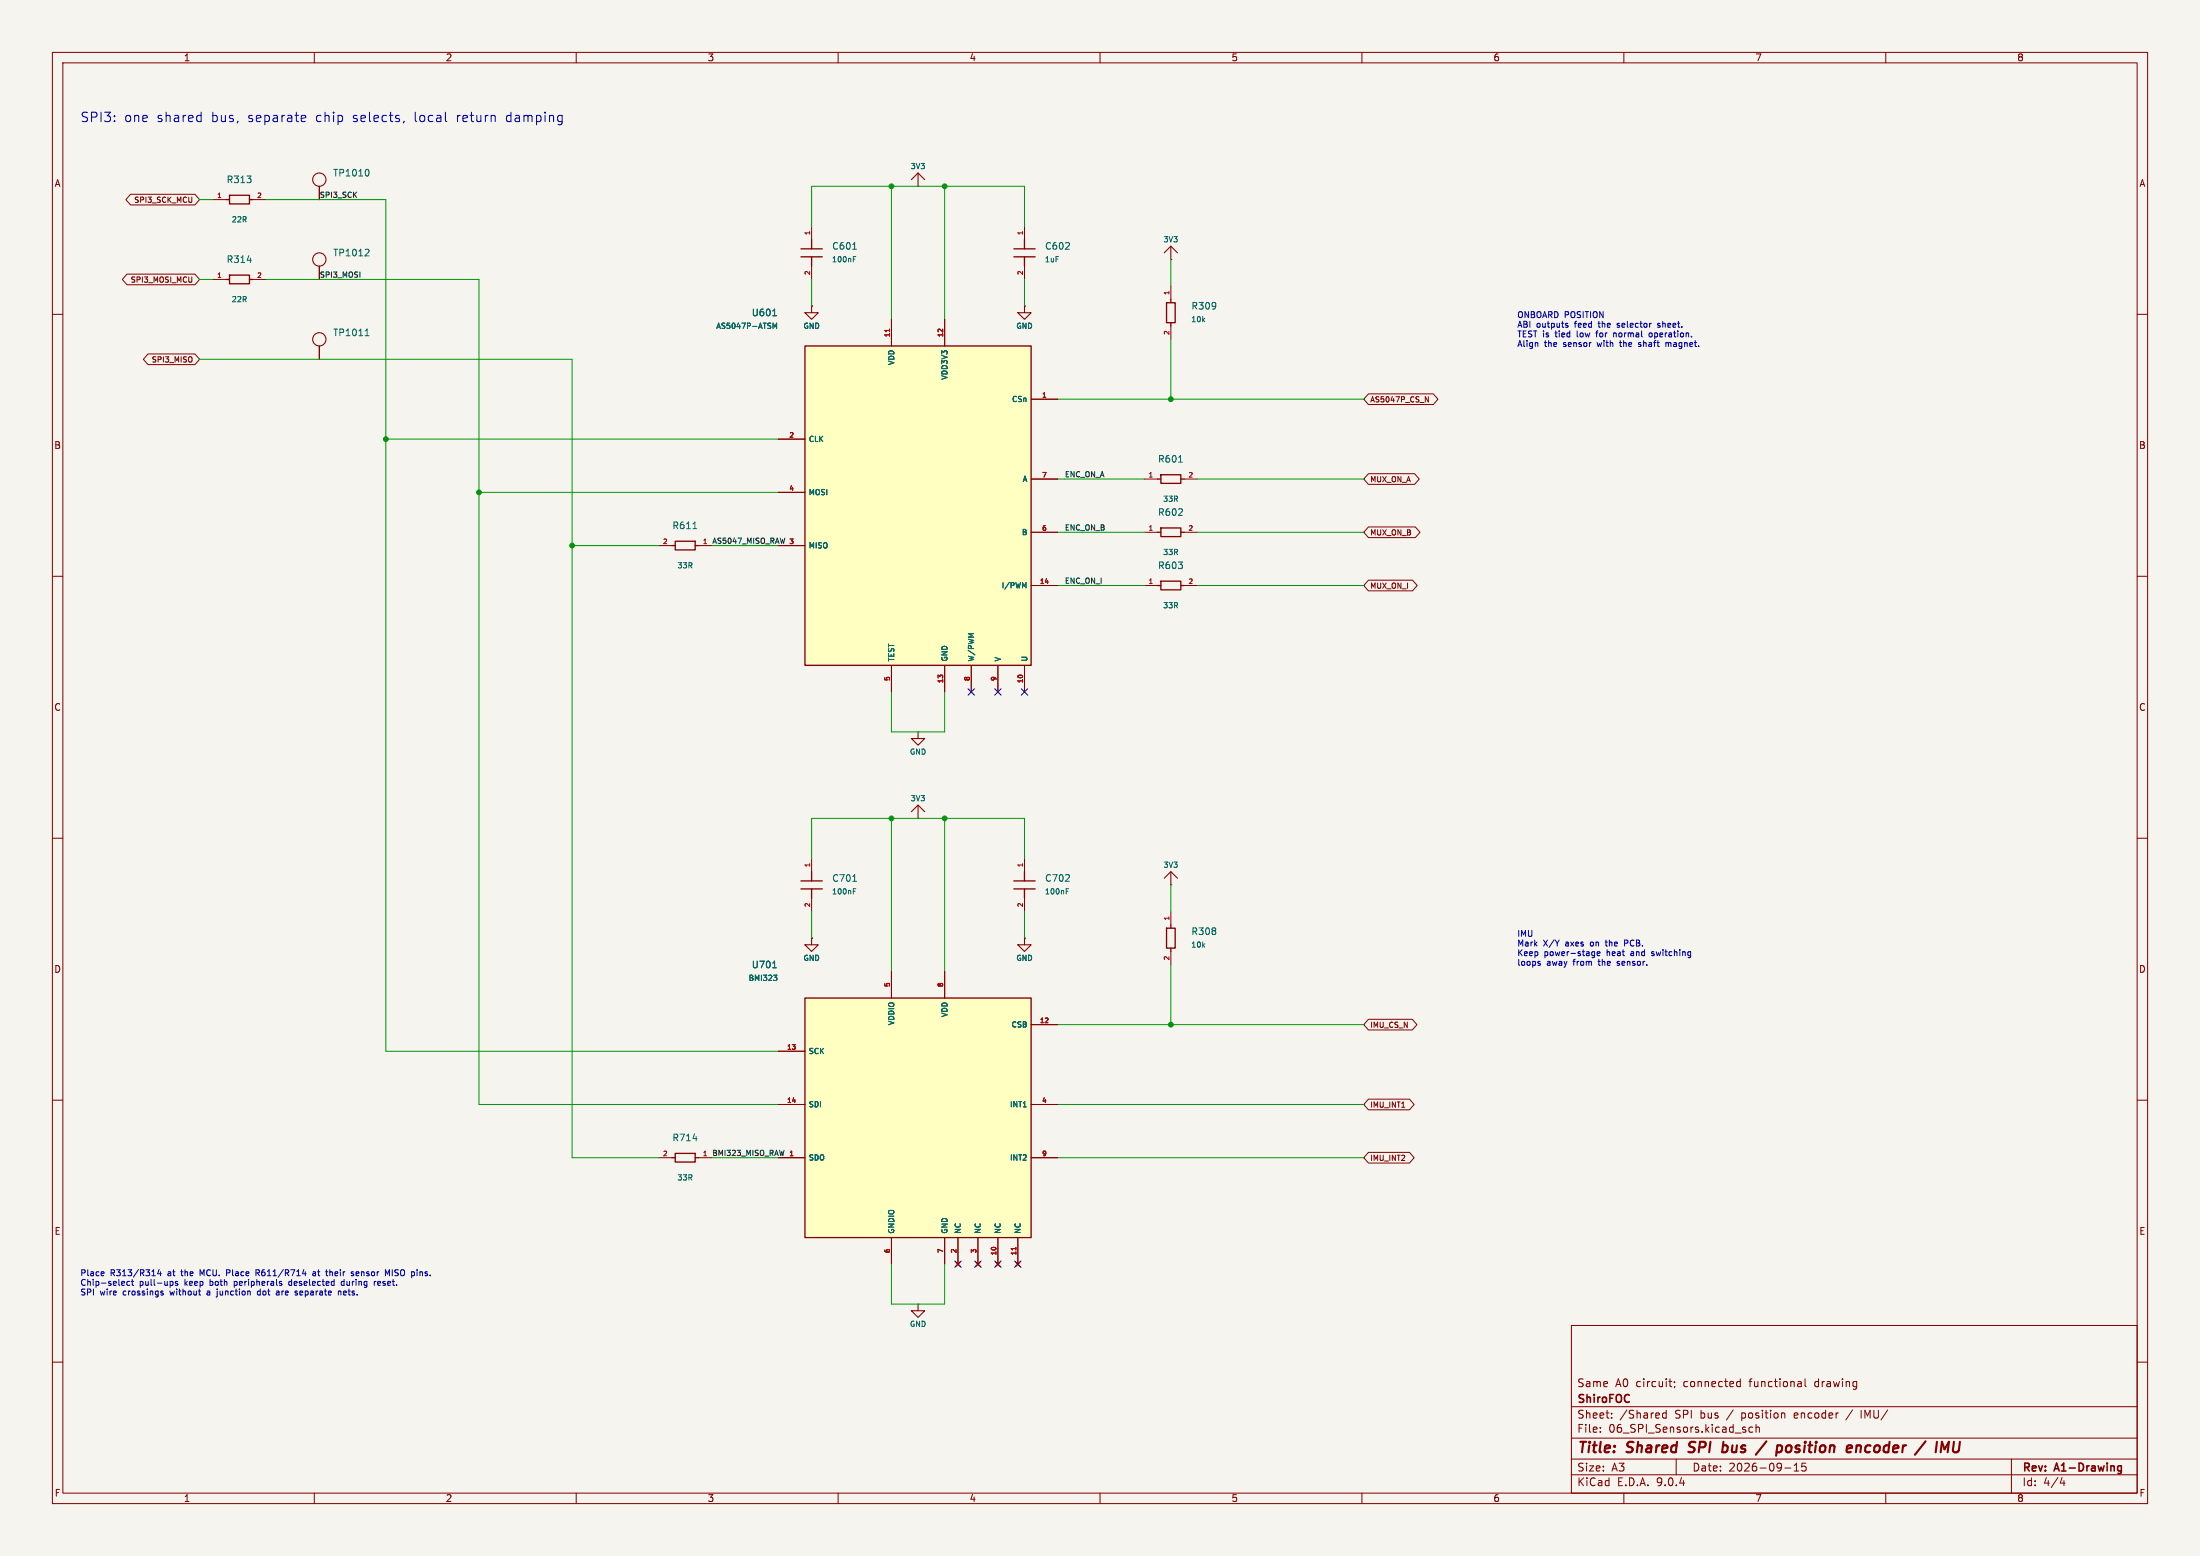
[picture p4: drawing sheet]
<svg xmlns="http://www.w3.org/2000/svg" width="420mm" height="297mm" viewBox="0 0 420 297" stroke-linecap="round" stroke-linejoin="round" font-family="sans-serif">
<path d="M0 0h420v297h-420z" fill="#f5f4ef" stroke="#f5f4ef" stroke-width=".19"/>
<g fill="none" stroke="#840000" stroke-width=".19">
<path d="M10 10h400v277h-400zM12 12h396v273h-396zM60 10v2M110 10v2M160 10v2M210 10v2M260 10v2M310 10v2M360 10v2M154.9 43.2v2.5M154.9 50.8v2.5M195.6 58.4h.1"/>
<path d="M10 60h2M408 60h2M218.4 91.4h2.6M226.1 91.4h2.5M10 110h2M218.4 101.6h2.6M218.4 111.8h2.6M226.1 101.6h2.5M226.1 111.8h2.5M408 110h2M10 160h2M408 160h2"/>
<path d="M154.9 179.1h.1M154.9 163.8v2.6M154.9 171.5v2.5M195.6 179.1h.1M195.6 163.8v2.6M195.6 171.5v2.5M223.5 168.9h.1M223.5 174v2.5M223.5 181.6v2.6M10 210h2M408 210h2M175.3 248.9h.1"/>
<path d="M300 253h108v32h-108zM10 260h2M300 278.5h108M300 274.5h108M300 268.5h108M305.5 273.2v.2M305.5 272.5v.1M307.7 270.5v.2M307.7 269.8v.1M318.1 269.2v1.5M318.1 269.8l-.4-.1-.3 .3 .1 .6h.6M318.6 263.7h.6"/>
<path d="M318.9 264.6l.3 .1M319.7 263.8v.1M319.7 264.6l-.1 .3M320 278.5v3M331.7 263.8h.5M331.7 264.6h.5M332.2 263.2v1.5M333.1 272.9l.2 .2-.2 .3M333.1 272.4l.1 .1M334.6 272.5l-.4-.1-.3 .3 .1 .6h.6M335.2 272.5l.2-.1 .4 .1 .1 .9M335.2 271.9v1.5"/>
<path d="M340.5 269.7l.2 .2v.8M342.5 279.7l.4-.4v1.5M343.7 263.7l.2 .2v.8M343.9 264.6l-.2 .1M343.9 264l-.2 .1M344 279.3l-.1 .7 .3-.1h.5l.1 .6-.3 .3-.6-.2M344.6 263.2v1.3l.2 .2M353.7 269.1l-1.3 1.9M355.3 269.2v1.5M384 278.5v6.5M408 260h2M60 285v2"/>
<path d="M110 285v2M160 285v2M210 285v2M260 285v2M300 281.5h108M310 285v2M340.7 280.2h1.2M342.5 280.8h.9M360 285v2M393.7 282l-.4 1.1h.9M394 282.6v1"/>
</g>
<path d="M404.5 279.8l.5 .1M405 279.8v1.2l-.2 .2-.3 .1M405 280.7l-.5 .1" fill="none" stroke="#840000" stroke-width=".3"/>
<path d="M322.3 277.1l.3 .1M322.6 275.4l-.1 .6M328.9 276h.8M329 275.2l-.2 2M329.6 277l-.3 .2h-.3M337.2 275.1l-2 2.6M341.7 275.9a.62 .62 0 0 0-.7 .4v.7l.5 .2M354.4 276.1a.49 .49 0 0 1 .9 .1l-.2 1M354.5 275.9l-.2 1.3M369.8 275.2l-.3 2M374.2 275.2l-.2 1.6a.66 .66 0 0 1-1 .3" fill="none" stroke="#840000" stroke-width=".4"/>
<path d="M194.3 59.7h2.5l-1.2 1.3zM195.6 58.4v1.3M154.9 179.1v1.2M195.6 179.1v1.2M222.2 167.6l1.3-1.2 1.3 1.2M223.5 166.4v2.5M153.7 180.3h2.5l-1.3 1.3zM194.3 180.3h2.5l-1.2 1.3zM174 250.2h2.5l-1.2 1.3zM175.3 248.9v1.3" fill="none" stroke="#840000" stroke-width=".2"/>
<g fill="none" stroke="#840000" stroke-width=".25">
<path d="M152.9 47.5h4.1M152.9 49h4.1M154.9 45.7v1.8M154.9 49v1.8M221 91.4h.6M221.6 90.6h3.8v1.7h-3.8zM225.4 91.4h.7M221 101.6h.6M221 111.8h.6M221.6 100.8h3.8v1.6h-3.8zM221.6 110.9h3.8v1.7h-3.8zM225.4 101.6h.7"/>
<path d="M225.4 111.8h.7M152.9 168.1h4.1M152.9 169.7h4.1M154.9 166.4v1.7M154.9 169.7v1.8M193.5 168.1h4.1M193.5 169.7h4.1M195.6 166.4v1.7M195.6 169.7v1.8M222.7 177.2h1.6v3.8h-1.6zM223.5 176.5v.7M223.5 181v.6"/>
</g>
<path d="M162.8 47.6h.7M162.9 49.5h.3M162.9 49h.5M225 88.2h.7M162.8 168.2h.7M162.9 170.1h.3M162.9 169.6h.5M203.5 170.1h.4M203.5 169.6h.5" fill="none" stroke="#006464" stroke-width=".19"/>
<path d="M153.7 190.5h43.1v45.7h-43.1z" fill="#ffffc2"/>
<g fill="none" stroke="#840000" stroke-width=".25">
<path d="M43.2 38.1h.6M43.8 37.3h3.8v1.6h-3.8zM47.6 38.1h.7M61 35.6v2.5M43.2 53.3h.6M43.8 52.5h3.8v1.7h-3.8zM47.6 53.3h.7M61 66v2.6M128.3 104.1h.6M128.9 103.3h3.8v1.7h-3.8zM132.7 104.1h.6M153.7 190.5h43.1v45.7h-43.1z"/>
<path d="M128.3 221h.6M128.9 220.2h3.8v1.6h-3.8zM132.7 221h.6"/>
</g>
<g fill="none" stroke="#840000" stroke-width=".19">
<path d="M40.6 38.1h2.6M48.3 38.1h2.5M175.3 35.6h.1M40.6 53.3h2.6M48.3 53.3h2.5M154.9 58.4h.1M125.7 104.1h2.6M133.3 104.1h2.6M175.3 156.2h.1M170.2 185.4v5.1M180.3 185.4v5.1M196.8 195.6h5.1"/>
<path d="M148.6 200.7h5.1M148.6 210.8h5.1M196.8 210.8h5.1M125.7 221h2.6M133.3 221h2.6M148.6 221h5.1M170.2 236.2v5.1M180.3 236.2v5.1M182.9 236.2v5.1M186.7 236.2v5.1M190.5 236.2v5.1M194.3 236.2v5.1"/>
<path d="M196.8 221h5.1M182.5 240.9l.8 .8M183.3 240.9l-.8 .8M186.3 240.9l.8 .8M187.1 240.9l-.8 .8M190.1 240.9l.8 .8M190.9 240.9l-.8 .8M193.9 240.9l.8 .8M194.7 240.9l-.8 .8"/>
</g>
<path d="M193.9 238.1v.5" fill="none" stroke="#a90000" stroke-width=".19"/>
<path d="M70.1 32.3a.79 .79 0 0 1 0 1.3M47.2 49.7h.8M69.7 64.1h.7M70 63l.1-.2v1.3M132.3 100.9h.7M147.5 184.7h.7M147.7 186.1h.6l-.3 .4M148.1 186.5l.2 .2v.3l-.2 .2M132.3 217.3h.8" fill="none" stroke="#006464" stroke-width=".19"/>
<g fill="none" stroke="#840000" stroke-width=".2">
<path d="M174 34.3l1.3-1.3 1.2 1.3M175.3 33v2.6M153.7 59.7h2.5l-1.3 1.3zM154.9 58.4v1.3M174 154.9l1.3-1.2 1.2 1.2M175.3 153.7v2.5"/>
<circle cx="61" cy="34.3" r="1.27"/>
<circle cx="61" cy="64.8" r="1.27"/>
</g>
<path d="M153.7 66h43.1v61h-43.1z" fill="#ffffc2"/>
<path d="M61 50.8v2.5M193.5 47.5h4.1M193.5 49h4.1M195.6 45.7v1.8M195.6 49v1.8M222.7 57.8h1.6v3.8h-1.6zM223.5 57.2v.6M153.7 66h43.1v61h-43.1zM223.5 61.6v.6" fill="none" stroke="#840000" stroke-width=".25"/>
<g fill="none" stroke="#840000" stroke-width=".19">
<path d="M24.9 37.1h12.3l.9 1-.9 1h-12.3l-.9-1zM24.2 52.3h13l.9 1-.9 1.1h-13l-.8-1.1zM154.9 58.4h.1M195.6 58.4h.1M195.6 43.2v2.5M195.6 50.8v2.5M223.5 49.5h.1M223.5 54.6v2.6M28.3 67.6h8.9l.9 1-.9 1h-8.9l-.9-1zM170.2 61v5M180.3 61v5M196.8 76.2h5.1"/>
<path d="M223.5 62.2v2.6M261.2 75.2h12.4l.9 1-.9 1h-12.4l-.9-1zM272.1 75.7l.6 1v-1M148.6 83.8h5.1M148.6 94h5.1M196.8 91.4h5.1M261.2 90.4h8.8l.9 1-.9 1.1h-8.8l-.9-1.1zM148.6 104.1h5.1M196.8 101.6h5.1M196.8 111.8h5.1M261.2 100.6h9l.9 1-.9 1h-9l-.9-1zM261.2 110.7h8.5l.8 1.1-.8 1h-8.5l-.9-1z"/>
<path d="M170.2 127v5.1M175.3 139.7h.1M180.3 127v5.1M185.4 127v5.1M190.5 127v5.1M195.6 127v5.1M154.9 179.1h.1M195.6 179.1h.1M170.2 185.4v5.1M180.3 185.4v5.1M196.8 195.6h5.1M261.2 194.6h8.4l.9 1-.9 1h-8.4l-.9-1z"/>
<path d="M148.6 200.7h5.1M148.6 210.8h5.1M196.8 210.8h5.1M261.2 220h7.9l.9 1-.9 1h-7.9l-.9-1zM261.2 209.8h7.9l.9 1-.9 1h-7.9l-.9-1zM267.6 211.4h.6M148.6 221h5.1M170.2 236.2v5.1M180.3 236.2v5.1M182.9 236.2v5.1M186.7 236.2v5.1M190.5 236.2v5.1"/>
<path d="M194.3 236.2v5.1M196.8 221h5.1M182.5 240.9l.8 .8M183.3 240.9l-.8 .8M186.3 240.9l.8 .8M187.1 240.9l-.8 .8M190.1 240.9l.8 .8M190.9 240.9l-.8 .8M193.9 240.9l.8 .8M194.7 240.9l-.8 .8"/>
</g>
<path d="M169.8 62.8v.5M193.9 238.1v.5" fill="none" stroke="#a90000" stroke-width=".19"/>
<path d="M70.2 47.6l.2 .2v.3l-.7 .7h.7M147.5 60.3h.7M147.6 62.7v-1l.3 .7 .4-.7v1M195.5 111.9l.4-.7v1M147.5 184.7h.7M147.7 186.1h.6l-.3 .4M148.1 186.5l.2 .2v.3l-.2 .2" fill="none" stroke="#006464" stroke-width=".19"/>
<g fill="none" stroke="#840000" stroke-width=".2">
<path d="M222.2 48.3l1.3-1.3 1.3 1.3M223.5 47v2.5M175.3 139.7v1.3M174 141h2.5l-1.2 1.2z"/>
<circle cx="61" cy="49.5" r="1.27"/>
</g>
<g fill="none" stroke="#009600" stroke-width=".19">
<path d="M38.1 38.1h2.5M50.8 38.1h22.9v162.6h74.9M170.2 35.6v25.4M180.3 35.6v25.4M38.1 53.3h2.5M50.8 53.3h40.6v157.5h57.2M154.9 43.2v-7.6h40.7v7.6M154.9 53.3v5.1M195.6 53.3v5.1M223.5 49.5v5.1M38.1 68.6h71.1v152.4h16.5M201.9 76.2h58.4"/>
<path d="M223.5 64.8v11.4M73.7 83.8h74.9M91.4 94h57.2M201.9 91.4h16.5M228.6 91.4h31.7M109.2 104.1h16.5M135.9 104.1h12.7M201.9 111.8h16.5M201.9 101.6h16.5M228.6 111.8h31.7M228.6 101.6h31.7M170.2 132.1v7.6h10.1v-7.6"/>
<path d="M170.2 156.2v29.2M180.3 156.2v29.2M154.9 163.8v-7.6h40.7v7.6M154.9 174v5.1M195.6 174v5.1M223.5 168.9v5.1M201.9 195.6h58.4M223.5 184.2v11.4M201.9 210.8h58.4M135.9 221h12.7M201.9 221h58.4M170.2 241.3v7.6h10.1v-7.6"/>
</g>
<g fill="none" stroke="#000084" stroke-width=".19">
<path d="M184.8 131.5l1.2 1.2M186 131.5l-1.2 1.2M189.9 131.5l1.2 1.2M191.1 131.5l-1.2 1.2M195 131.5l1.2 1.2M196.2 131.5l-1.2 1.2M182.3 240.7l1.2 1.2M183.5 240.7l-1.2 1.2M186.1 240.7l1.2 1.2M187.3 240.7l-1.2 1.2M189.9 240.7l1.2 1.2M191.1 240.7l-1.2 1.2"/>
<path d="M193.7 240.7l1.2 1.2M194.9 240.7l-1.2 1.2"/>
</g>
<g fill="none" stroke="#0000c2" stroke-width=".19">
<path d="M38.2 22l.2 .1M38.4 21.4v1.8M38.4 23.1l-.2 .1M57.8 22l.5 .1 .1 .3-.9 .2M58.3 23.1l-.5 .1M77.1 23.1l-.1 .4M293.5 65.4l.1 .7M299 62.1h.3v.2l-.3 .2M299 61.7l.3 .1M304.6 63.5h.5M304.8 63.2v1.1M308.1 63.5v.8"/>
<path d="M308.4 63.5l-.3 .2M308.7 62.4l.1 .1M308.9 61.7l-.2 .2 .2 .2M309.1 65.4h.5M309.3 65l.1 1.1M312.8 66.1h.3M313.1 65.4l-.3 .2v.1l.3 .1M315.4 63.8l-.2-.3-.4 .3 .1 .5h.3l.2-.2M316.4 62.4l.4 .1M316.8 61.7l-.4 .2 .1 .1 .3 .1M318 65.4v.7M318.5 65.6v.5"/>
<path d="M306.4 179.8h.5M306.6 179.4v1.1M310.6 179.4h-.5v1.2M293.7 183.9h.3l.1 .2-.4 .2M293.7 183.5l.3 .1M304 182.4h.4M304 181.7h.4M304.4 181.7v.9l-.4 .2M304.9 182l.5-.1v-.2h-.3l-.2 .1 .1 .6h.4M308.7 184.2l.1 .1M308.9 183.5l-.2 .2 .2 .2M310.1 180h.5"/>
<path d="M315.3 182.4h.1M315.5 181.7l-.2 .1 .2 .2M19.7 242.7l.2 .3-.6 .1M19.8 243.5h-.1M23.7 244.6l.1 .3-.6 .1M24.8 244.6h-.4l-.2 .2 .1 .5h.5M25.1 244.6h.4M25.2 244.2v1l.3 .1M29 243.5h.7M30.4 242.3l-.3 .8h.7M30.6 242.7v.8M30.9 246.8l.2 .1 .1 .1-.4 .2"/>
<path d="M32.6 244.6h.2l.2 .2v.4l-.4 .1M33.9 244.6h-.3l-.1 .2v.1l.4 .1v.3h-.4M38.6 243.2l-.4-.8v1.1M39.7 246.4l-.1 .1M39.7 246.8l-.2 .1 .2 .3M43.3 243h.4M43.7 242.4h-.4v1.1M44.7 244.6v1.1M44.7 245.3h.1M44.8 244.6h-.1M49.1 246.6l.1 .5h.5M49.1 243l.4 .5"/>
<path d="M49.5 242.5l-.6-.1v1.1M49.5 242.9l-.6 .1M49.7 246v1.2M53.3 247.1l-.4 .1M53.3 246.6v.6M53.3 246.7l-.4 .1M53.5 245h.3v.2l-.4 .1M53.5 244.6h.3M55.6 244.6h-.4l-.1 .2 .1 .4 .4 .1M56.8 246.9v.2M57.4 246.4l-.2 .2v.4l.2 .2M57.7 243.1h.7"/>
<path d="M57.8 246.7l-.6 .1M59.8 242.8h.4v.7M60.2 243l-.5 .2 .2 .3h.3M63 242.4v1.1M63.3 242.7l-.3 .2M64.6 246.4v.8M64.6 246.5h.4l.1 .7M65.7 244.6h-.3l-.3 .2 .2 .5h.4M65.7 244.2v1.1M65.7 246.4l-.1 .2v.4l.4 .2M66.1 246.7l-.5 .1M67.4 243.1l.1 .2-.1 .2"/>
<path d="M67.4 242.7l.1 .1M68.4 242.7l-.4 .2v.6h.4M68.5 243l-.5 .1M71.5 244.6v.7M71.8 244.6l-.3 .2M72.3 244.6l-.2 .2v.4l.2 .1M72.7 244.9l-.6 .1M73.6 243.5v-1.1l.4 .8 .3-.8v1.1M74.9 242.4v1.1M80.2 242.7v.8M80.3 242.7l-.1 .2"/>
</g>
<g fill="#009600" stroke="#009600" stroke-width=".19">
<circle cx="180.3" cy="35.6" r=".46"/>
<circle cx="170.2" cy="35.6" r=".46"/>
<circle cx="180.3" cy="156.2" r=".46"/>
<circle cx="170.2" cy="156.2" r=".46"/>
<circle cx="73.7" cy="83.8" r=".46"/>
<circle cx="91.4" cy="94" r=".46"/>
<circle cx="109.2" cy="104.1" r=".46"/>
<circle cx="223.5" cy="195.6" r=".46"/>
<circle cx="223.5" cy="76.2" r=".46"/>
</g>
<g font-size="2.8" fill="#840000">
<text x="301" y="277.9">Title:</text>
<text x="310.6" y="277.9">Shared</text>
<text x="323.3" y="277.9">SPI</text>
<text x="330.4" y="277.9">bus</text>
<text x="338" y="277.9">/</text>
<text x="342.4" y="277.9">position</text>
<text x="356.6" y="277.9">encoder</text>
<text x="370.8" y="277.9">/</text>
</g>
<g font-size="2.5" fill="#0000c2">
<text x="15.2" y="23.6">SPI3:</text>
<text x="23.7" y="23.6">one</text>
<text x="29.9" y="23.6">shared</text>
<text x="40.4" y="23.6">bus,</text>
<text x="47.4" y="23.6">separate</text>
<text x="60.5" y="23.6">chip</text>
<text x="67.6" y="23.6">selects,</text>
<text x="79.4" y="23.6">local</text>
<text x="87.6" y="23.6">return</text>
<text x="97.1" y="23.6">damping</text>
</g>
<g font-size="2.1" fill="#840000">
<text x="301" y="268.2">ShiroFOC</text>
<text x="301" y="265">Same</text>
<text x="308.4" y="265">A0 circuit;</text>
<text x="321.5" y="265">connected</text>
<text x="334.3" y="265">functional</text>
<text x="346.8" y="265">drawing</text>
<text x="301" y="273.7">File:</text>
<text x="301" y="271">Sheet:</text>
<text x="307.1" y="273.7">06_SPI_Sensors.kicad_sch</text>
<text x="309.2" y="271">/Shared</text>
<text x="319.8" y="271">SPI</text>
<text x="324.7" y="271">bus</text>
<text x="330" y="271">/</text>
<text x="332.8" y="271">position</text>
<text x="343.1" y="271">encoder</text>
<text x="356.1" y="271">IMU/</text>
<text x="301" y="281.1">Size:</text>
<text x="307.6" y="281.1">A3</text>
<text x="323" y="281.1">Date:</text>
<text x="330" y="281.1">2026-09-15</text>
<text x="386" y="281.3">Rev:</text>
<text x="392.4" y="281.3">A1-Drawing</text>
<text x="301" y="283.9">KiCad</text>
<text x="308.7" y="283.9">E.D.A.</text>
<text x="316.3" y="283.9">9.0.4</text>
<text x="386" y="283.9">Id:</text>
<text x="390.1" y="283.9">4/4</text>
</g>
<g font-size="1.8" fill="#840000">
<text x="35" y="11.9">1</text>
<text x="85" y="11.9">2</text>
<text x="135" y="11.9">3</text>
<text x="185" y="11.9">4</text>
<text x="235" y="11.9">5</text>
<text x="285" y="11.9">6</text>
<text x="335" y="11.9">7</text>
<text x="385" y="11.9">8</text>
<text x="10.3" y="35.9">A</text>
<text x="408.3" y="35.9">A</text>
<text x="10.3" y="85.9">B</text>
<text x="408.2" y="85.9">B</text>
<text x="10.3" y="135.9">C</text>
<text x="408.2" y="135.9">C</text>
<text x="10.3" y="185.9">D</text>
<text x="408.2" y="185.9">D</text>
<text x="10.3" y="235.9">E</text>
<text x="408.3" y="235.9">E</text>
<text x="10.3" y="285.9">F</text>
<text x="35" y="286.9">1</text>
<text x="85" y="286.9">2</text>
<text x="135" y="286.9">3</text>
<text x="185" y="286.9">4</text>
<text x="235" y="286.9">5</text>
<text x="285" y="286.9">6</text>
<text x="335" y="286.9">7</text>
<text x="385" y="286.9">8</text>
<text x="408.3" y="285.9">F</text>
</g>
<g font-size="1.8" fill="#006464">
<text x="43.2" y="35.2">R313</text>
<text x="63.5" y="33.9">TP1010</text>
<text x="158.8" y="47.9">C601</text>
<text x="199.4" y="47.9">C602</text>
<text x="43.2" y="50.4">R314</text>
<text x="63.5" y="49.1">TP1012</text>
<text x="227.3" y="59.3">R309</text>
<text x="63.5" y="64.4">TP1011</text>
<text x="143.4" y="60.6">U601</text>
<text x="221" y="88.5">R601</text>
<text x="128.3" y="101.2">R611</text>
<text x="221" y="98.7">R602</text>
<text x="221" y="108.8">R603</text>
<text x="158.8" y="168.5">C701</text>
<text x="199.4" y="168.5">C702</text>
<text x="227.3" y="178.7">R308</text>
<text x="143.4" y="185">U701</text>
<text x="128.3" y="218">R714</text>
</g>
<g font-size="1.6" fill="#0000c2">
<text x="289.6" y="61">ONBOARD POSITION</text>
<text x="289.6" y="62.9">ABI</text>
<text x="289.6" y="64.7">TEST is</text>
<text x="293.3" y="62.9">outputs</text>
<text x="297.1" y="64.7">tied</text>
<text x="300.8" y="62.9">feed</text>
<text x="301.4" y="64.7">low</text>
<text x="305.3" y="64.7">for</text>
<text x="305.5" y="62.9">the</text>
<text x="308.8" y="64.7">normal</text>
<text x="309.3" y="62.9">selector</text>
<text x="315.9" y="64.7">operation.</text>
<text x="317.3" y="62.9">sheet.</text>
<text x="289.6" y="66.6">Align</text>
<text x="294.9" y="66.6">the</text>
<text x="298.6" y="66.6">sensor</text>
<text x="305.3" y="66.6">with</text>
<text x="309.9" y="66.6">the</text>
<text x="313.6" y="66.6">shaft</text>
<text x="319" y="66.6">magnet.</text>
<text x="289.6" y="179.2">IMU</text>
<text x="289.6" y="181">Mark</text>
<text x="289.6" y="182.8">Keep</text>
<text x="289.6" y="184.7">loops</text>
<text x="294.6" y="181">X/Y</text>
<text x="294.8" y="182.8">power-stage</text>
<text x="295.3" y="184.7">away</text>
<text x="299" y="181">axes</text>
<text x="300.5" y="184.7">from</text>
<text x="304" y="181">on</text>
<text x="305.5" y="184.7">the</text>
<text x="306.9" y="182.8">heat</text>
<text x="307.1" y="181">the</text>
<text x="309.3" y="184.7">sensor.</text>
<text x="310.9" y="181">PCB.</text>
<text x="311.7" y="182.8">and</text>
<text x="315.9" y="182.8">switching</text>
<text x="15.2" y="243.9">Place</text>
<text x="15.2" y="245.8">Chip-select</text>
<text x="21.1" y="243.9">R313/R314</text>
<text x="26.6" y="245.8">pull-ups</text>
<text x="32.2" y="243.9">at</text>
<text x="35" y="243.9">the</text>
<text x="35.4" y="245.8">keep</text>
<text x="38.7" y="243.9">MCU.</text>
<text x="40.4" y="245.8">both</text>
<text x="44" y="243.9">Place</text>
<text x="45.3" y="245.8">peripherals</text>
<text x="49.9" y="243.9">R611/R714</text>
<text x="56" y="245.8">deselected</text>
<text x="61" y="243.9">at</text>
<text x="63.8" y="243.9">their</text>
<text x="66.2" y="245.8">during</text>
<text x="68.8" y="243.9">sensor</text>
<text x="72.7" y="245.8">reset.</text>
<text x="75.5" y="243.9">MISO</text>
<text x="80.7" y="243.9">pins.</text>
<text x="15.2" y="247.6">SPI</text>
<text x="19.1" y="247.6">wire</text>
<text x="23.6" y="247.6">crossings</text>
<text x="32.9" y="247.6">without</text>
<text x="40.1" y="247.6">a</text>
<text x="42.2" y="247.6">junction</text>
<text x="50.2" y="247.6">dot</text>
<text x="54" y="247.6">are</text>
<text x="57.8" y="247.6">separate</text>
<text x="66.3" y="247.6">nets.</text>
</g>
<g font-size="1.4" fill="#006464">
<text x="173.7" y="32.5">3V3</text>
<text x="44.1" y="42.6">22R</text>
<text x="222" y="46.5">3V3</text>
<text x="158.7" y="50.3">100nF</text>
<text x="199.4" y="50.3">1uF</text>
<text x="44.1" y="57.9">22R</text>
<text x="136.6" y="63">AS5047P-ATSM</text>
<text x="153.3" y="63">GND</text>
<text x="193.9" y="63">GND</text>
<text x="227.3" y="61.7">10k</text>
<text x="170.9" y="69.8" transform="rotate(-90 170.9 69.8)">VDD</text>
<text x="181.1" y="72.6" transform="rotate(-90 181.1 72.6)">VDD3V3</text>
<text x="193.1" y="76.9">CSn</text>
<text x="154.3" y="84.6">CLK</text>
<text x="154.3" y="94.7">MOSI</text>
<text x="195.1" y="92.2">A</text>
<text x="221.9" y="96">33R</text>
<text x="154.3" y="104.9">MISO</text>
<text x="194.9" y="102.3">B</text>
<text x="221.9" y="106.1">33R</text>
<text x="129.2" y="108.7">33R</text>
<text x="191.1" y="112.5">I/PWM</text>
<text x="221.9" y="116.3">33R</text>
<text x="170.9" y="126.4" transform="rotate(-90 170.9 126.4)">TEST</text>
<text x="181.1" y="126.4" transform="rotate(-90 181.1 126.4)">GND</text>
<text x="186.2" y="126.4" transform="rotate(-90 186.2 126.4)">W/PWM</text>
<text x="191.2" y="126.4" transform="rotate(-90 191.2 126.4)">V</text>
<text x="196.3" y="126.4" transform="rotate(-90 196.3 126.4)">U</text>
<text x="173.6" y="144.2">GND</text>
<text x="173.7" y="153.1">3V3</text>
<text x="222" y="165.8">3V3</text>
<text x="158.7" y="170.9">100nF</text>
<text x="199.4" y="170.9">100nF</text>
<text x="153.3" y="183.6">GND</text>
<text x="193.9" y="183.6">GND</text>
<text x="227.3" y="181.1">10k</text>
<text x="142.8" y="187.4">BMI323</text>
<text x="170.9" y="195.8" transform="rotate(-90 170.9 195.8)">VDDIO</text>
<text x="181.1" y="194.3" transform="rotate(-90 181.1 194.3)">VDD</text>
<text x="193" y="196.3">CSB</text>
<text x="154.3" y="201.4">SCK</text>
<text x="154.3" y="211.6">SDI</text>
<text x="192.7" y="211.6">INT1</text>
<text x="154.3" y="221.7">SDO</text>
<text x="192.7" y="221.7">INT2</text>
<text x="129.2" y="225.5">33R</text>
<text x="170.9" y="235.6" transform="rotate(-90 170.9 235.6)">GNDIO</text>
<text x="181.1" y="235.6" transform="rotate(-90 181.1 235.6)">GND</text>
<text x="183.6" y="235.6" transform="rotate(-90 183.6 235.6)">NC</text>
<text x="187.4" y="235.6" transform="rotate(-90 187.4 235.6)">NC</text>
<text x="191.2" y="235.6" transform="rotate(-90 191.2 235.6)">NC</text>
<text x="195" y="235.6" transform="rotate(-90 195 235.6)">NC</text>
<text x="173.6" y="253.5">GND</text>
</g>
<g font-size="1.4" fill="#840000">
<text x="25.5" y="38.9">SPI3_SCK_MCU</text>
<text x="24.8" y="54.1">SPI3_MOSI_MCU</text>
<text x="28.8" y="69.4">SPI3_MISO</text>
<text x="261.5" y="77">AS5047P_CS_N</text>
<text x="261.5" y="92.2">MUX_ON_A</text>
<text x="261.5" y="102.4">MUX_ON_B</text>
<text x="261.5" y="112.6">MUX_ON_I</text>
<text x="261.5" y="196.4">IMU_CS_N</text>
<text x="261.5" y="211.6">IMU_INT1</text>
<text x="261.5" y="221.8">IMU_INT2</text>
</g>
<g font-size="1.4" fill="#0f0f0f">
<text x="61" y="37.8">SPI3_SCK</text>
<text x="61" y="53.1">SPI3_MOSI</text>
<text x="203.2" y="91.2">ENC_ON_A</text>
<text x="203.2" y="101.3">ENC_ON_B</text>
<text x="135.9" y="103.9">AS5047_MISO_RAW</text>
<text x="203.2" y="111.5">ENC_ON_I</text>
<text x="135.9" y="220.7">BMI323_MISO_RAW</text>
</g>
<g font-size="1.2" fill="#a90000">
<text x="41.3" y="37.8">1</text>
<text x="49" y="37.8">2</text>
<text x="154.7" y="45" transform="rotate(-90 154.7 45)">1</text>
<text x="195.3" y="45" transform="rotate(-90 195.3 45)">1</text>
<text x="41.3" y="53.1">1</text>
<text x="49" y="53.1">2</text>
<text x="154.7" y="52.6" transform="rotate(-90 154.7 52.6)">2</text>
<text x="195.3" y="52.6" transform="rotate(-90 195.3 52.6)">2</text>
<text x="223.3" y="56.4" transform="rotate(-90 223.3 56.4)">1</text>
<text x="169.9" y="64.5" transform="rotate(-90 169.9 64.5)">11</text>
<text x="180.1" y="64.5" transform="rotate(-90 180.1 64.5)">12</text>
<text x="223.3" y="64.1" transform="rotate(-90 223.3 64.1)">2</text>
<text x="198.8" y="75.9">1</text>
<text x="150.6" y="83.6">2</text>
<text x="150.6" y="93.7">4</text>
<text x="198.8" y="91.2">7</text>
<text x="219.1" y="91.2">1</text>
<text x="226.8" y="91.2">2</text>
<text x="198.8" y="101.3">6</text>
<text x="219.1" y="101.3">1</text>
<text x="226.8" y="101.3">2</text>
<text x="126.4" y="103.9">2</text>
<text x="134.1" y="103.9">1</text>
<text x="150.6" y="103.9">3</text>
<text x="198.4" y="111.5">14</text>
<text x="219.1" y="111.5">1</text>
<text x="226.8" y="111.5">2</text>
<text x="169.9" y="130.1" transform="rotate(-90 169.9 130.1)">5</text>
<text x="180.1" y="130.5" transform="rotate(-90 180.1 130.5)">13</text>
<text x="185.2" y="130.1" transform="rotate(-90 185.2 130.1)">8</text>
<text x="190.2" y="130.1" transform="rotate(-90 190.2 130.1)">9</text>
<text x="195.3" y="130.5" transform="rotate(-90 195.3 130.5)">10</text>
<text x="154.7" y="165.7" transform="rotate(-90 154.7 165.7)">1</text>
<text x="195.3" y="165.7" transform="rotate(-90 195.3 165.7)">1</text>
<text x="154.7" y="173.3" transform="rotate(-90 154.7 173.3)">2</text>
<text x="195.3" y="173.3" transform="rotate(-90 195.3 173.3)">2</text>
<text x="223.3" y="175.8" transform="rotate(-90 223.3 175.8)">1</text>
<text x="223.3" y="183.4" transform="rotate(-90 223.3 183.4)">2</text>
<text x="169.9" y="188.5" transform="rotate(-90 169.9 188.5)">5</text>
<text x="180.1" y="188.5" transform="rotate(-90 180.1 188.5)">8</text>
<text x="198.4" y="195.3">12</text>
<text x="150.1" y="200.4">13</text>
<text x="150.1" y="210.6">14</text>
<text x="198.8" y="210.6">4</text>
<text x="126.4" y="220.7">2</text>
<text x="134.1" y="220.7">1</text>
<text x="150.6" y="220.7">1</text>
<text x="198.8" y="220.7">9</text>
<text x="169.9" y="239.3" transform="rotate(-90 169.9 239.3)">6</text>
<text x="180.1" y="239.3" transform="rotate(-90 180.1 239.3)">7</text>
<text x="182.6" y="239.3" transform="rotate(-90 182.6 239.3)">2</text>
<text x="186.4" y="239.3" transform="rotate(-90 186.4 239.3)">3</text>
<text x="190.2" y="239.7" transform="rotate(-90 190.2 239.7)">10</text>
<text x="194.1" y="239.7" transform="rotate(-90 194.1 239.7)">11</text>
</g>
</svg>
